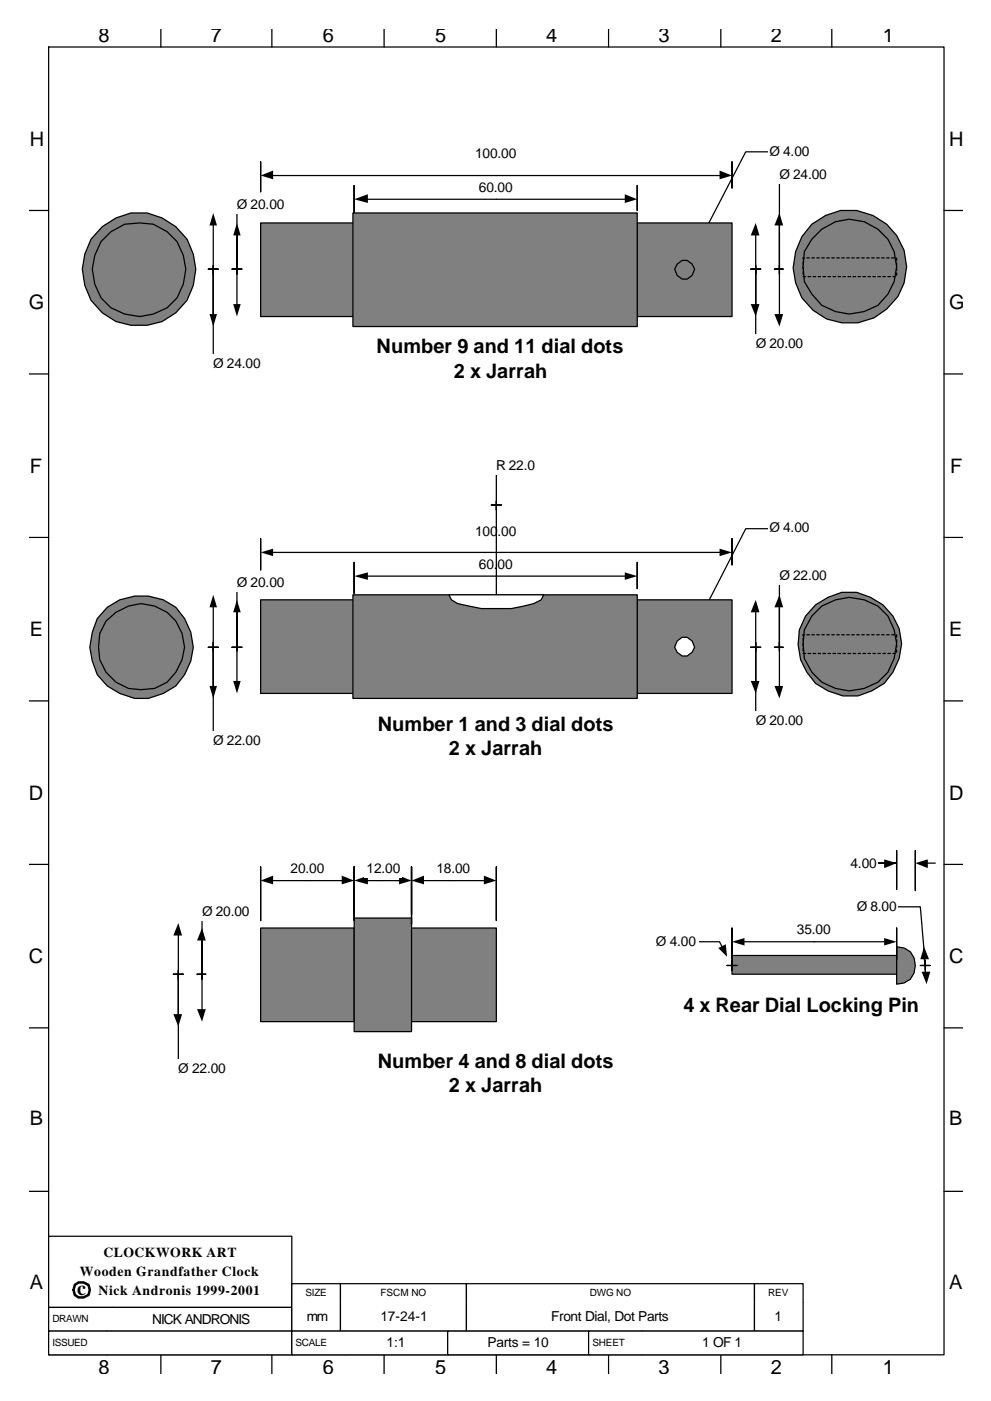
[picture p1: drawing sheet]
<svg xmlns="http://www.w3.org/2000/svg" width="210mm" height="297mm" viewBox="0 0 210 297" stroke-linecap="round" stroke-linejoin="round" font-family="sans-serif">
<g fill="#808080" stroke="#000" stroke-width=".26">
<path d="M155.3 202.6h34.9v4h-34.9z" fill-rule="evenodd"/>
<path d="M190.2 200.7a3.7 3.7 0 0 1 4 4 3.7 3.7 0 0 1-4 4z" fill-rule="evenodd"/>
<path d="M172.2 47.5a12.1 12.1 0 0 1 19.6 5.6 12.1 12.1 0 0 1-6.5 14.4 12.1 12.1 0 0 1-15.2-4.4 12.4 12.4 0 0 1 2.1-15.6z" fill-rule="evenodd"/>
</g>
<path d="M75.1 39.3v6.4zM135.2 39.3v5.3z" fill-rule="evenodd" fill="#c0c0c0"/>
<path d="M75.1 39.3v6.4v-6.4M135.2 39.3v5.3v-5.3M77.8 42.2h55" fill="none" stroke="#000" stroke-width=".26"/>
<path d="M75.1 42.2l3-1v1.8zM132.6 41.2l2.6 1-2.6 .8z" fill="#000"/>
<g fill="#fff">
<path d="M200.3 252.6h4z"/>
<path d="M101.3 37.7h8v4h-8z" fill-rule="evenodd"/>
</g>
<g fill="none" stroke="#000" stroke-width=".26">
<path d="M10.3 10h190v277.2h-190zM34.1 6.2v3.8M57.7 6.2v3.8M81.5 6.2v3.8M105.3 6.2v3.8M129.1 6.2v3.8M152.9 6.2v3.8M176.5 6.2v3.8M6.3 44.6h4M200.3 44.6h4M6.3 79.3h4M200.3 79.3h4"/>
<path d="M6.3 113.9h4M200.3 113.9h4M6.3 148.6h4M200.3 148.6h4M6.3 183.3h4M200.3 183.3h4M6.3 217.9h4M200.3 217.9h4M6.3 252.6h4M200.3 252.6h4M34.1 287.2v4.1M57.7 287.2v4.1"/>
<path d="M81.5 287.2v4.1M105.3 287.2v4.1M129.1 287.2v4.1M152.9 287.2v4.1M176.5 287.2v4.1"/>
</g>
<path d="M10.3 262.1h51.6v15.1h-51.6z" fill-rule="evenodd" fill="#fff" stroke="#000" stroke-width=".26"/>
<path d="M61.9 272.2h10.3v3.9h-10.3z" fill-rule="evenodd" fill="#fff"/>
<path d="M61.9 276.1v-3.9h10.3v3.9" fill="none" stroke="#000" stroke-width=".26"/>
<path d="M72.2 272.2h26.8v3.9h-26.8z" fill-rule="evenodd" fill="#fff"/>
<path d="M72.2 276.1v-3.9h26.8v3.9" fill="none" stroke="#000" stroke-width=".26"/>
<path d="M99 272.2h61.1v3.9h-61.1z" fill-rule="evenodd" fill="#fff"/>
<path d="M99 276.1v-3.9h61.1v3.9" fill="none" stroke="#000" stroke-width=".26"/>
<path d="M160.1 272.2h10.3v3.9h-10.3z" fill-rule="evenodd" fill="#fff"/>
<path d="M160.1 276.1v-3.9h10.3v3.9" fill="none" stroke="#000" stroke-width=".26"/>
<path d="M10.3 277.2h13.5v5h-13.5z" fill-rule="evenodd" fill="#fff"/>
<path d="M23.8 277.2h-13.5v5h13.5" fill="none" stroke="#000" stroke-width=".26"/>
<path d="M23.8 277.2h38.1v5h-38.1z" fill-rule="evenodd" fill="#fff"/>
<path d="M23.8 277.2h38.1v5h-38.1" fill="none" stroke="#000" stroke-width=".26"/>
<path d="M61.9 276.1h10.3v6.1h-10.3z" fill-rule="evenodd" fill="#fff"/>
<path d="M61.9 276.1v6.1h10.3v-6.1" fill="none" stroke="#000" stroke-width=".26"/>
<path d="M72.2 276.1h26.8v6.1h-26.8z" fill-rule="evenodd" fill="#fff"/>
<path d="M72.2 276.1v6.1h26.8v-6.1" fill="none" stroke="#000" stroke-width=".26"/>
<path d="M99 276.1h61.1v6.1h-61.1z" fill-rule="evenodd" fill="#fff"/>
<path d="M99 276.1v6.1h61.1v-6.1" fill="none" stroke="#000" stroke-width=".26"/>
<path d="M160.1 276.1h10.3v6.1h-10.3z" fill-rule="evenodd" fill="#fff"/>
<path d="M160.1 276.1v6.1h10.3v-6.1" fill="none" stroke="#000" stroke-width=".26"/>
<path d="M10.3 282.2h12.5v5h-12.5z" fill-rule="evenodd" fill="#fff"/>
<path d="M22.8 282.2h-12.5v5h12.5" fill="none" stroke="#000" stroke-width=".26"/>
<path d="M22.8 282.2h39.1v5h-39.1z" fill-rule="evenodd" fill="#fff"/>
<path d="M22.8 282.2h39.1v5h-39.1" fill="none" stroke="#000" stroke-width=".26"/>
<path d="M61.9 282.2h11.4v5h-11.4z" fill-rule="evenodd" fill="#fff"/>
<path d="M73.3 282.2h-11.4v5h11.4" fill="none" stroke="#000" stroke-width=".26"/>
<path d="M73.3 282.2h21.7v5h-21.7z" fill-rule="evenodd" fill="#fff"/>
<path d="M73.3 282.2h21.7v5h-21.7" fill="none" stroke="#000" stroke-width=".26"/>
<path d="M95 282.2h29.9v5h-29.9z" fill-rule="evenodd" fill="#fff" stroke="#000" stroke-width=".26"/>
<path d="M124.9 282.2h11.4v5h-11.4z" fill-rule="evenodd" fill="#fff"/>
<path d="M136.3 282.2h-11.4v5h11.4" fill="none" stroke="#000" stroke-width=".26"/>
<path d="M136.3 282.2h34.1v5h-34.1z" fill-rule="evenodd" fill="#fff"/>
<path d="M136.3 282.2h34.1v5h-34.1" fill="none" stroke="#000" stroke-width=".26"/>
<path d="M49.2 57.1h2.1zM50.3 56.3v1.8z" fill-rule="evenodd" fill="#c0c0c0"/>
<path d="M49.2 57.1h2.1h-2.1M50.3 58.1v-1.8v1.8M50.3 43.6v13.5v-7.4M50.3 57.1v7.6" fill="none" stroke="#000" stroke-width=".26"/>
<path d="M50.3 47.3l.8 2.6h-1.6zM49.5 64.5h1.6l-.8 2.6z" fill="#000"/>
<path d="M50 41.5h10.6v3.9h-10.6z" fill-rule="evenodd" fill="#fff"/>
<path d="M44.2 57.1h2.1zM45.2 56.3v1.8z" fill-rule="evenodd" fill="#c0c0c0"/>
<path d="M44.2 57.1h2.1h-2.1M45.2 58.1v-1.8v1.8M45.2 47.5v9.6M45.2 66.6v-9.5v20.1" fill="none" stroke="#000" stroke-width=".26"/>
<path d="M45.2 45.2l.8 2.6h-1.6zM44.4 66.6h1.6l-.8 2.6z" fill="#000"/>
<path d="M45 75.1h10.6v3.9h-10.6z" fill-rule="evenodd" fill="#fff"/>
<g fill="#808080" stroke="#000" stroke-width=".26">
<path d="M21.7 48.1a11.5 11.5 0 0 1 15.6 0 12 12 0 0 1-2.9 20.1 12.7 12.7 0 0 1-12.7-1.9 12 12 0 0 1 0-18.2z" fill-rule="evenodd"/>
<path d="M21.4 51.2l2.1-2.1 3-1.6 3.1-.2 2.9 .2a10 10 0 0 1 6.4 12.7l-1.3 2.9a10.2 10.2 0 0 1-16.2 0 10.5 10.5 0 0 1 0-11.9z" fill-rule="evenodd"/>
</g>
<path d="M159.3 57.1h2.1zM160.3 56.3v1.8z" fill-rule="evenodd" fill="#c0c0c0"/>
<path d="M159.3 57.1h2.1h-2.1M160.3 58.1v-1.8v1.8M160.3 49.7v7.4M160.3 64.7v-7.6v15.8" fill="none" stroke="#000" stroke-width=".26"/>
<path d="M160.3 47.3l.8 2.6h-1.8zM159.3 64.5h1.8l-.8 2.6z" fill="#000"/>
<path d="M159.8 70.8h10.9v4h-10.9z" fill-rule="evenodd" fill="#fff"/>
<path d="M164.3 57.1h1.9zM165.4 56.3v1.8z" fill-rule="evenodd" fill="#c0c0c0"/>
<path d="M165.4 37.2v19.9v-9.6M164.3 57.1h1.9h-1.9M165.4 58.1v-1.8v1.8M165.4 57.1v9.5" fill="none" stroke="#000" stroke-width=".26"/>
<path d="M165.4 45.2l.8 2.6h-1.9zM164.3 66.6h1.9l-.8 2.6z" fill="#000"/>
<path d="M164.8 35.1h10.9v4h-10.9z" fill-rule="evenodd" fill="#fff"/>
<path d="M172.2 50.7a9.9 9.9 0 0 1 12.7-3.1 9.9 9.9 0 0 1 4.8 12.1l-1.3 2.7-2.1 2.3a10.5 10.5 0 0 1-11.9 0l-2.2-2.3-1.5-2.7-.3-3.2 .3-3.1z" fill-rule="evenodd" fill="#808080" stroke="#000" stroke-width=".26"/>
<g fill="none" stroke="#000" stroke-width=".26">
<path d="M170.4 58.6h.5M170.4 55.5v.5M170.4 56.5v.6M170.4 57.6v.5M170.7 54.7h-.3v.2M171.2 54.7h.5M171.4 58.6h.6M172.2 54.7h.6M172.5 58.6h.5M173.3 54.7h.5M173.6 58.6h.5M174.4 54.7h.5"/>
<path d="M174.6 58.6h.6M175.4 54.7h.5M175.7 58.6h.5M176.5 54.7h.5M176.7 58.6h.6M177.5 54.7h.6M177.8 58.6h.5M178.6 54.7h.5M178.9 58.6h.5M179.7 54.7h.5M179.9 58.6h.5M180.7 54.7h.5"/>
<path d="M181 58.6h.5M181.8 54.7h.5M182 58.6h.6M182.8 54.7h.6M183.1 58.6h.5M183.9 54.7h.5M184.1 58.6h.6M184.9 54.7h.6M185.2 58.6h.5M186 54.7h.5M186.3 58.6h.5M187.1 54.7h.5"/>
<path d="M187.3 58.6h.6M188.1 54.7h.5M188.4 58.6h.5M189.2 54.7h.5M189.4 58.6h.6M190.2 54.7v.5M190.2 55.7v.6M190.2 56.8v.5M190.2 57.9v.5"/>
</g>
<path d="M155.3 196.8v6.6zM190.2 196.8v6.6z" fill-rule="evenodd" fill="#fff"/>
<path d="M155.3 196.8v6.6v-6.6M157.7 199.7h30.2M190.2 196.8v6.6v-6.6" fill="none" stroke="#000" stroke-width=".26"/>
<path d="M187.6 198.9l2.6 .8-2.6 .8zM155.3 199.7l2.7-.8v1.6z" fill="#000"/>
<g fill="#fff">
<path d="M168.8 195.2h7.9v3.9h-7.9z" fill-rule="evenodd"/>
<path d="M190.2 180.4v8.2zM194.2 180.4v8.4zM183.4 183h6.8z" fill-rule="evenodd"/>
</g>
<path d="M186 183h1.9M190.2 180.4v8.2v-8.2M190.2 183h-6.8h6.8M194.2 180.4v8.4v-8.4M196.6 183h1.8" fill="none" stroke="#000" stroke-width=".26"/>
<path d="M187.6 182.2l2.6 .8-2.6 1.1zM194.2 183l2.6-.8v1.9z" fill="#000"/>
<g fill="#fff">
<path d="M180.2 180.9h6.1v4.2h-6.1z" fill-rule="evenodd"/>
<path d="M195.3 204.7h2.1zM196.3 203.6v2.2z" fill-rule="evenodd"/>
</g>
<path d="M190.2 192.3h5.1l1 12.4-.2-1.6M195.3 204.7h2.1h-2.1M196.3 205.8v-2.2v2.2M196.3 204.7v1.6" fill="none" stroke="#000" stroke-width=".26"/>
<path d="M196.1 200.7l1 2.7h-1.8zM195.5 206h1.9l-.8 2.7z" fill="#000"/>
<g fill="#fff">
<path d="M181.5 190.1h9v4h-9z" fill-rule="evenodd"/>
<path d="M154.3 204.7h2.1zM155.3 203.6v2.2z" fill-rule="evenodd"/>
</g>
<path d="M147.6 199.7h5.1l.5 1M154.3 204.7h2.1h-2.1M155.3 205.8v-2.2v2.2" fill="none" stroke="#000" stroke-width=".26"/>
<path d="M152.4 201l1.6-.8 .3 2.6z" fill="#000"/>
<path d="M138.9 197.6h9.3v3.9h-9.3z" fill-rule="evenodd" fill="#fff"/>
<path d="M55.3 34.3v6.4zM155.3 34.3v5.6z" fill-rule="evenodd" fill="#c0c0c0"/>
<path d="M55.3 34.3v6.4v-6.4M57.7 37.2h95.2M155.3 34.3v5.6v-5.6" fill="none" stroke="#000" stroke-width=".26"/>
<path d="M55.3 37.2l2.6-1v1.8zM152.7 36.2l2.6 1-2.6 .8z" fill="#000"/>
<path d="M100.5 30.6h9.6v4h-9.6z" fill-rule="evenodd" fill="#fff"/>
<path d="M144.2 57.1h2.1zM145.3 56.3v1.8z" fill-rule="evenodd" fill="#c0c0c0"/>
<path d="M163.2 32.2h-5l-10.8 20.9M144.2 57.1h2.1h-2.1M145.3 58.1v-1.8v1.8" fill="none" stroke="#000" stroke-width=".26"/>
<path d="M146.6 52.6l1.6 .8-1.9 2.1z" fill="#000"/>
<g fill="#fff">
<path d="M163 30.1h9v3.9h-9z" fill-rule="evenodd"/>
<path d="M75.1 119.2v6.7zM135.2 119.2v5.6z" fill-rule="evenodd"/>
</g>
<path d="M75.1 119.2v6.7v-6.7M135.2 119.2v5.6v-5.6M77.8 122.1h55" fill="none" stroke="#000" stroke-width=".26"/>
<path d="M75.1 122.1l3-.7v1.5zM132.6 121.4l2.6 .7-2.6 .8z" fill="#000"/>
<path d="M101.3 117.7h8v3.9h-8z" fill-rule="evenodd" fill="#fff"/>
<path d="M49.2 137.2h2.1zM50.3 136.2v1.8z" fill-rule="evenodd" fill="#c0c0c0"/>
<path d="M49.2 137.2h2.1h-2.1M50.3 138v-1.8v1.8M50.3 123.7v13.5v-7.6M50.3 137.2v7.4" fill="none" stroke="#000" stroke-width=".26"/>
<path d="M50.3 127.2l.8 2.6h-1.6zM49.5 144.4h1.6l-.8 2.6z" fill="#000"/>
<path d="M50 121.6h10.6v4h-10.6z" fill-rule="evenodd" fill="#fff"/>
<path d="M44.2 137.2h2.1zM45.2 136.2v1.8z" fill-rule="evenodd" fill="#c0c0c0"/>
<path d="M44.2 137.2h2.1h-2.1M45.2 138v-1.8v1.8M45.2 128.5v8.7M45.2 145.7v-8.5v19.9" fill="none" stroke="#000" stroke-width=".26"/>
<path d="M45.2 126.1l.8 2.7h-1.6zM44.4 145.4h1.6l-.8 2.7z" fill="#000"/>
<path d="M45 155h10.6v3.9h-10.6z" fill-rule="evenodd" fill="#fff"/>
<g fill="#808080" stroke="#000" stroke-width=".26">
<path d="M22.8 128.8a12 12 0 0 1 14.5 0l1.9 2.3a10.5 10.5 0 0 1 0 12l-1.9 2.3-2.6 1.6-3.2 1.1a12 12 0 0 1-10.9-5l-1-3-.6-2.9 .6-3.1 1-3z" fill-rule="evenodd"/>
<path d="M22.5 131.7l2.1-1.9a9.1 9.1 0 0 1 11.8 .9 9.1 9.1 0 0 1 .9 11.8l-1.8 2.1-2.7 1.4-2.9 .2a8.7 8.7 0 0 1-9-9l.3-2.9z" fill-rule="evenodd"/>
</g>
<path d="M159.3 137.2h2.1zM160.3 136.2v1.8z" fill-rule="evenodd" fill="#c0c0c0"/>
<path d="M159.3 137.2h2.1h-2.1M160.3 138v-1.8v1.8M160.3 129.6v7.6M160.3 144.6v-7.4v15.6" fill="none" stroke="#000" stroke-width=".26"/>
<path d="M160.3 127.2l.8 2.6h-1.8zM159.3 144.4h1.8l-.8 2.6z" fill="#000"/>
<path d="M159.8 150.7h10.9v4h-10.9z" fill-rule="evenodd" fill="#fff"/>
<path d="M55.3 114.2v6.6zM155.3 114.2v5.6z" fill-rule="evenodd" fill="#c0c0c0"/>
<path d="M55.3 114.2v6.6v-6.6M57.7 117.1h95.2M155.3 114.2v5.6v-5.6" fill="none" stroke="#000" stroke-width=".26"/>
<path d="M55.3 117.1l2.6-.8v1.6zM152.7 116.3l2.6 .8-2.6 .8z" fill="#000"/>
<path d="M100.5 110.5h9.6v4.2h-9.6z" fill-rule="evenodd" fill="#fff"/>
<path d="M144.2 137.2h2.1zM145.3 136.2v1.8z" fill-rule="evenodd" fill="#c0c0c0"/>
<path d="M163.2 112.1h-5l-10.8 21.2M144.2 137.2h2.1h-2.1M145.3 138v-1.8v1.8" fill="none" stroke="#000" stroke-width=".26"/>
<path d="M146.6 132.5l1.6 1-1.9 1.9z" fill="#000"/>
<path d="M163 110h9v3.9h-9z" fill-rule="evenodd" fill="#fff"/>
<path d="M164.3 137.2h1.9zM165.4 136.2v1.8z" fill-rule="evenodd" fill="#c0c0c0"/>
<path d="M164.3 137.2h1.9h-1.9M165.4 138v-1.8v1.8M165.4 122.1v15.1v-8.7M165.4 137.2v8.5" fill="none" stroke="#000" stroke-width=".26"/>
<path d="M165.4 126.1l.8 2.7h-1.9zM164.3 145.4h1.9l-.8 2.7z" fill="#000"/>
<path d="M164.8 120h10.9v4h-10.9z" fill-rule="evenodd" fill="#fff"/>
<g fill="#808080" stroke="#000" stroke-width=".26">
<path d="M135.2 47.3h20.1v19.8h-20.1z" fill-rule="evenodd"/>
<path d="M55.3 47.3h19.8v19.8h-19.8z" fill-rule="evenodd"/>
<path d="M74.9 45.2h60.3v24h-60.3z" fill-rule="evenodd"/>
<path d="M143.7 56l1-.8h1.1l1 .8 .6 1.1-.6 1.3-1 .8h-1.1l-1-.8-.6-1.3z" fill-rule="evenodd"/>
<path d="M55.3 196.8h19.8v19.8h-19.8z" fill-rule="evenodd"/>
<path d="M85.2 196.8h20.1v19.8h-20.1z" fill-rule="evenodd"/>
<path d="M75.1 194.6h12.2v24.1h-12.2z" fill-rule="evenodd"/>
</g>
<path d="M75.1 183.8v11.4zM87.3 183.8v10.1z" fill-rule="evenodd" fill="#fff"/>
<path d="M75.1 183.8v11.4v-11.4M77.8 186.7h7.1M87.3 183.8v10.1v-10.1" fill="none" stroke="#000" stroke-width=".26"/>
<path d="M75.1 186.7l3-1.1v1.9zM84.7 185.6l2.6 1.1-2.6 .8z" fill="#000"/>
<g fill="#fff">
<path d="M77.3 182.2h7.9v4h-7.9z" fill-rule="evenodd"/>
<path d="M55.3 183.8v11.4zM75.1 183.8v10.1z" fill-rule="evenodd"/>
</g>
<path d="M55.3 183.8v11.4v-11.4M57.7 186.7h15.1M75.1 183.8v10.1v-10.1" fill="none" stroke="#000" stroke-width=".26"/>
<path d="M55.3 186.7l2.6-1.1v1.9zM72.5 185.6l2.6 1.1-2.6 .8z" fill="#000"/>
<path d="M61.4 182.2h7.9v4h-7.9z" fill-rule="evenodd" fill="#fff"/>
<path d="M41.8 206.6h1.9zM42.9 205.8v1.8z" fill-rule="evenodd" fill="#c0c0c0"/>
<path d="M42.9 193.1v13.5v-7.5M41.8 206.6h1.9h-1.9M42.9 207.6v-1.8v1.8M42.9 206.6v7.6" fill="none" stroke="#000" stroke-width=".26"/>
<path d="M42.9 196.8l.8 2.6h-1.9zM41.8 214h1.9l-.8 2.6z" fill="#000"/>
<path d="M42.3 190.9h10.9v4.3h-10.9z" fill-rule="evenodd" fill="#fff"/>
<path d="M36.8 206.6h2.1zM37.8 205.8v1.8z" fill-rule="evenodd" fill="#c0c0c0"/>
<path d="M37.8 198.1v8.5M36.8 206.6h2.1h-2.1M37.8 207.6v-1.8v1.8M37.8 215.3v-8.7v20.1" fill="none" stroke="#000" stroke-width=".26"/>
<path d="M37.8 195.7l.8 2.6h-1.8zM36.8 215h1.8l-.8 2.7z" fill="#000"/>
<g fill="#fff">
<path d="M37.3 224.5h10.9v4h-10.9z" fill-rule="evenodd"/>
<path d="M87.3 183.8v12.2zM105.3 183.8v11.4z" fill-rule="evenodd"/>
</g>
<path d="M87.3 183.8v12.2v-12.2M89.7 186.7h13.2M105.3 183.8v11.4v-11.4" fill="none" stroke="#000" stroke-width=".26"/>
<path d="M87.3 186.7l2.7-1.1v1.9zM102.7 185.6l2.6 1.1-2.6 .8z" fill="#000"/>
<g fill="#fff">
<path d="M92.3 182.2h8v4h-8z" fill-rule="evenodd"/>
<path d="M104.2 107.1h2.2zM105.3 106.3v1.8z" fill-rule="evenodd"/>
</g>
<path d="M105.3 98.9v27.7M104.2 107.1h2.2h-2.2M105.3 108.1v-1.8v1.8" fill="none" stroke="#000" stroke-width=".26"/>
<path d="M104.2 126.4h1.9l-.8 2.6z" fill="#000"/>
<path d="M105 96.7h8.8v4h-8.8z" fill-rule="evenodd" fill="#fff"/>
<g fill="#808080" stroke="#000" stroke-width=".26">
<path d="M173 128.2l2.7-1.6 2.9-1h3.2l2.9 1a10.7 10.7 0 0 1 4.7 15.9l-1.8 2.4-2.7 1.6-2.9 1h-3.1l-3.2-1-2.7-1.6a11.9 11.9 0 0 1-3.4-11.4l1.3-2.9z" fill-rule="evenodd"/>
<path d="M172.2 130.6a10.2 10.2 0 0 1 16.2 0 10.3 10.3 0 0 1-2.1 14 10.3 10.3 0 0 1-14.1-2.1l-1.5-2.9-.3-3.2 .3-2.9z" fill-rule="evenodd"/>
</g>
<g fill="none" stroke="#000" stroke-width=".26">
<path d="M170.4 138.6h.5M170.4 135.4v.5M170.4 136.4v.6M170.4 137.5v.5M170.7 134.6h-.3v.2M171.2 134.6h.5M171.4 138.6h.6M172.2 134.6h.6M172.5 138.6h.5M173.3 134.6h.5M173.6 138.6h.5M174.4 134.6h.5"/>
<path d="M174.6 138.6h.6M175.4 134.6h.5M175.7 138.6h.5M176.5 134.6h.5M176.7 138.6h.6M177.5 134.6h.6M177.8 138.6h.5M178.6 134.6h.5M178.9 138.6h.5M179.7 134.6h.5M179.9 138.6h.5M180.7 134.6h.5"/>
<path d="M181 138.6h.5M181.8 134.6h.5M182 138.6h.6M182.8 134.6h.6M183.1 138.6h.5M183.9 134.6h.5M184.1 138.6h.6M184.9 134.6h.6M185.2 138.6h.5M186 134.6h.5M186.3 138.6h.5M187.1 134.6h.5"/>
<path d="M187.3 138.6h.6M188.1 134.6h.5M188.4 138.6h.5M189.2 134.6h.5M189.4 138.6h.6M190.2 134.6v.5M190.2 135.6v.6M190.2 136.7v.5M190.2 137.8v.5"/>
</g>
<g fill="#808080" stroke="#000" stroke-width=".26">
<path d="M135.2 127.2h20.1v19.8h-20.1z" fill-rule="evenodd"/>
<path d="M55.3 127.2h19.8v19.8h-19.8z" fill-rule="evenodd"/>
<path d="M74.9 126.1h60.3v22h-60.3z" fill-rule="evenodd"/>
</g>
<g fill="#fff" stroke="#000" stroke-width=".26">
<path d="M143.7 135.9l1-.8h1.1l1 .8 .6 1.3-.6 1.1-1 .8h-1.1l-1-.8-.6-1.1z" fill-rule="evenodd"/>
<path d="M95.2 126.1h20.2l-.6 1.1-1.6 .8-4.7 1h-6.4l-2.6-.5-2.4-.5-1.3-.8z" fill-rule="evenodd"/>
</g>
<path d="M15.9 272.4l.8-.5h1l1.1 .5 .2 1.1-.2 1-1.1 .6h-1l-.8-.6-.3-1z" fill="none" stroke="#000" stroke-width=".53"/>
<g font-size="4.2">
<text x="20.9" y="8.9">8</text>
<text x="44.7" y="8.9">7</text>
<text x="68.5" y="8.9">6</text>
<text x="92.3" y="8.9">5</text>
<text x="115.9" y="8.9">4</text>
<text x="139.7" y="8.9">3</text>
<text x="163.5" y="8.9">2</text>
<text x="187.3" y="8.9">1</text>
<text x="6.3" y="30.9">H</text>
<text x="201.3" y="30.9">H</text>
<text x="6.1" y="65.5">G</text>
<text x="201.3" y="65.5">G</text>
<text x="79.9" y="74.8">Number 9 and 11 dial dots</text>
<text x="96.3" y="80.1">2 x Jarrah</text>
<text x="6.3" y="100.2">F</text>
<text x="201.6" y="100.2">F</text>
<text x="6.3" y="134.8">E</text>
<text x="201.3" y="134.8">E</text>
<text x="80.2" y="155">Number 1 and 3 dial dots</text>
<text x="95.2" y="160">2 x Jarrah</text>
<text x="6.1" y="169.5">D</text>
<text x="201.3" y="169.5">D</text>
<text x="6.1" y="204.2">C</text>
<text x="201.3" y="204.2">C</text>
<text x="145" y="214.5">4 x Rear Dial Locking Pin</text>
<text x="80.2" y="226.4">Number 4 and 8 dial dots</text>
<text x="95.2" y="231.4">2 x Jarrah</text>
<text x="6.3" y="238.6">B</text>
<text x="201.3" y="238.6">B</text>
<text x="6.3" y="273.2">A</text>
<text x="16.4" y="274.5">c</text>
<text x="201.3" y="273.2">A</text>
<text x="20.9" y="291.2">8</text>
<text x="44.7" y="291.2">7</text>
<text x="68.5" y="291.2">6</text>
<text x="92.3" y="291.2">5</text>
<text x="115.9" y="291.2">4</text>
<text x="139.7" y="291.2">3</text>
<text x="163.5" y="291.2">2</text>
<text x="187.3" y="291.2">1</text>
</g>
<g font-size="2.9">
<text x="100.8" y="33.5">100.00</text>
<text x="163.2" y="33">Ø 4.00</text>
<text x="101.6" y="40.7">60.00</text>
<text x="165.4" y="38">Ø 24.00</text>
<text x="50.3" y="44.4">Ø 20.00</text>
<text x="45.2" y="78">Ø 24.00</text>
<text x="160.3" y="73.7">Ø 20.00</text>
<text x="105.3" y="99.7">R 22.0</text>
<text x="100.8" y="113.7">100.00</text>
<text x="163.2" y="112.9">Ø 4.00</text>
<text x="50.3" y="124.5">Ø 20.00</text>
<text x="101.6" y="120.6">60.00</text>
<text x="165.4" y="122.9">Ø 22.00</text>
<text x="160.3" y="153.6">Ø 20.00</text>
<text x="45.2" y="157.9">Ø 22.00</text>
<text x="61.6" y="185.1">20.00</text>
<text x="77.8" y="185.1">12.00</text>
<text x="92.6" y="185.1">18.00</text>
<text x="180.4" y="184.1">4.00</text>
<text x="42.9" y="194.1">Ø 20.00</text>
<text x="181.8" y="193.1">Ø 8.00</text>
<text x="139.2" y="200.5">Ø 4.00</text>
<text x="169.1" y="198.1">35.00</text>
<text x="37.8" y="227.5">Ø 22.00</text>
<text x="22" y="266.6">CLOCKWORK ART</text>
<text x="16.9" y="270.6">Wooden Grandfather Clock</text>
<text x="20.9" y="274.5">Nick Andronis 1999-2001</text>
<text x="32.3" y="280.6">NICK ANDRONIS</text>
<text x="65.1" y="280.1">mm</text>
<text x="80.7" y="280.1">17-24-1</text>
<text x="116.9" y="280.1">Front Dial, Dot Parts</text>
<text x="164.3" y="280.1">1</text>
<text x="82" y="285.7">1:1</text>
<text x="103.5" y="285.7">Parts = 10</text>
<text x="149" y="285.7">1 OF 1</text>
</g>
<g font-size="2.1">
<text x="64.8" y="274.8">SIZE</text>
<text x="80.7" y="274.8">FSCM NO</text>
<text x="125.1" y="274.8">DWG NO</text>
<text x="163" y="274.8">REV</text>
<text x="11.1" y="280.4">DRAWN</text>
<text x="11.1" y="285.4">ISSUED</text>
<text x="62.7" y="285.4">SCALE</text>
<text x="125.7" y="285.4">SHEET</text>
</g>
</svg>
